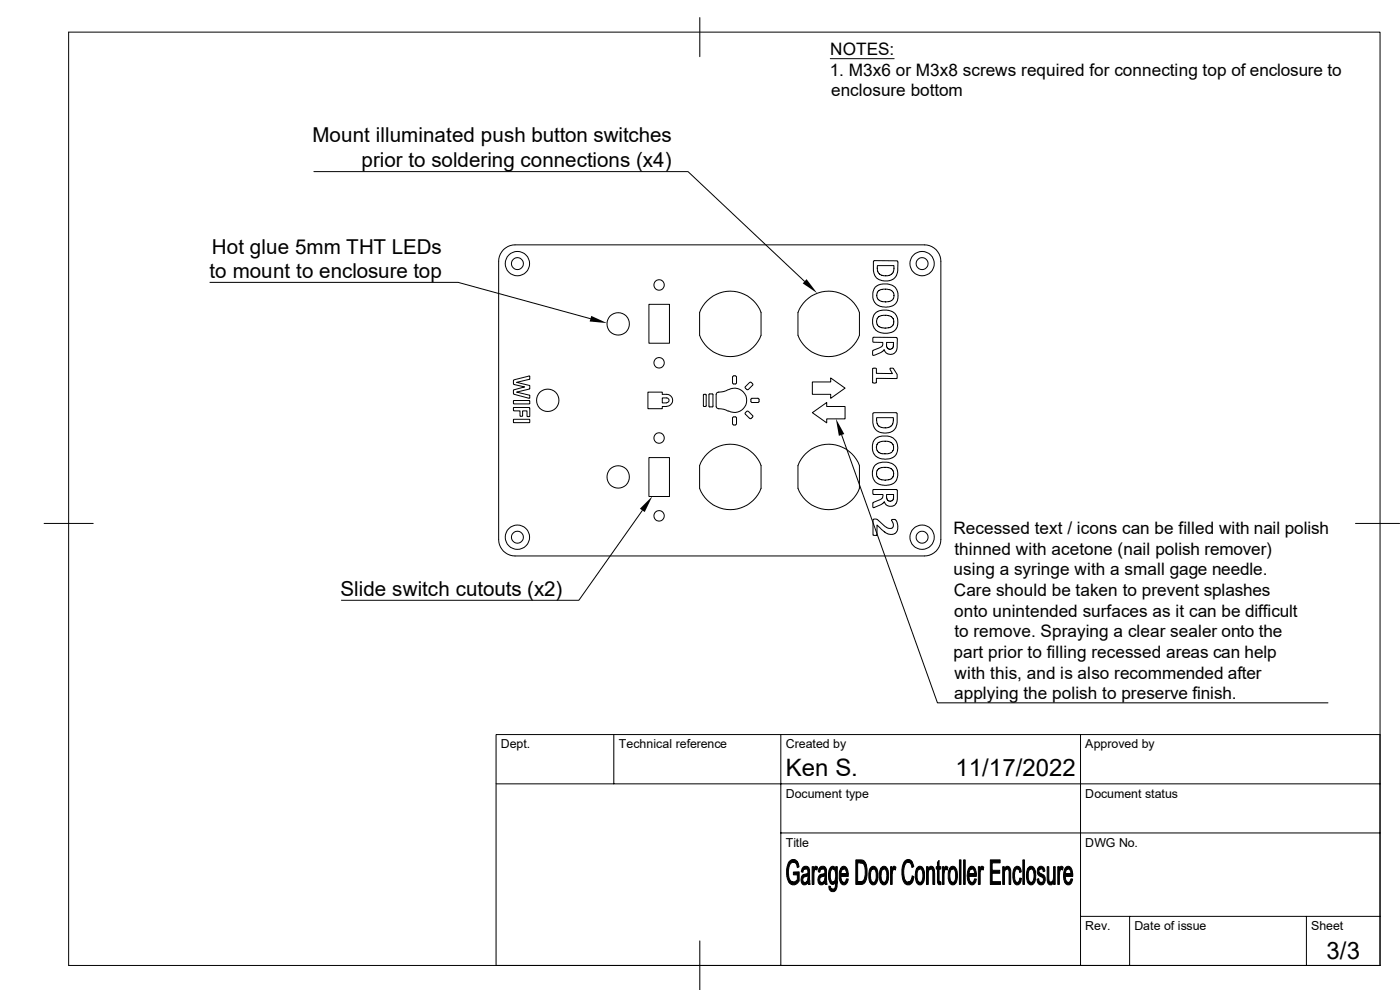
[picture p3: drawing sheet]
<svg xmlns="http://www.w3.org/2000/svg" width="297mm" height="210mm" viewBox="0 0 297 210" stroke-linecap="round" stroke-linejoin="round" font-family="sans-serif">
<g fill="none" stroke="#000" stroke-width=".21">
<path d="M14.6 6.8h278.2v198h-278.2zM148.5 3.7v8.3M176.1 12.4h13.6M66.6 36.4h79.4l24.7 23.3M44.5 59.9h52.7l28.1 7.7M106.8 53a3.6 3.6 0 0 1 2.5-1.1h86.8a3.5 3.5 0 0 1 3.5 3.5v59.1a3.5 3.5 0 0 1-3.5 3.4h-86.8a3.5 3.5 0 0 1-3.5-3.4v-59.1a3.5 3.5 0 0 1 1-2.4zM185.3 55.4l5-.1 .2 .3v1.9l-.4 1.1-.7 .7-1.1 .3h-1.1l-1.1-.5-.6-.7-.2-1zM186.1 56.3h3.6l-.2 1.4-.4 .5-.4 .2h-1.6l-.5-.2-.3-.5zM137.7 64.6h4.3v8.2h-4.3zM155.7 79.8l-.3 .1v1.4l.2 .1h.5l.2-.1v-1.4l-.3-.1M155.7 79.7h.3M185.1 78.2l.4-.1 .4 .1v1h3.4l-.5-.9a.47 .47 0 0 1 .8-.1l.7 1.2-.1 .9h-4.3v.9l-.5 .1-.3-.1z"/>
<path d="M185.2 71.6h4.9l.3 .2-.1 2.2-.2 .6-.4 .4-.6 .2-.7-.1-.5-.3-.3-.6-.4 .4-1.6 .7a.34 .34 0 0 1-.5 0 .34 .34 0 0 1 0-.5l.1-.5 1.8-.7 .3-.4v-.6h-2zM185.6 61l.8-.5 .8-.3h1.1l1.3 .5 .6 .6 .3 .9v1.1l-.4 1-.7 .6-1.2 .3-1.3-.2-.8-.3-.6-.6-.3-.9v-1.3zM185.6 66.5l.5-.4 1.1-.3h1.3l1 .4 .7 .7 .3 .9v1l-.3 .9-.7 .7-1.2 .3-1.5-.1-1-.5-.4-.6-.3-.8 .1-1.3zM186.3 67.3l1-.4h.9l.9 .3 .5 .8-.1 .9-.4 .4-.7 .3h-.9l-.9-.3-.5-.4-.1-.5v-.6zM186.3 61.8l.6-.4 .5-.1 1.5 .2 .7 .6v1.2l-.6 .5-.5 .2-1.7-.1-.5-.4-.3-.6 .1-.7zM188.1 72.6h1.5l-.2 1.2-.5 .3a.75 .75 0 0 1-.8-.9zM109 86.4l3.4 .1v1.8h-.6v-1.1h-.9v1.1h-.6v-1.1h-1.3zM109 80.6l3.4-.8v.7l-2.8 .6 2.8 .7v.7l-.1 .1-2.7 .6 2.8 .6v.7l-3.4-.9v-.9l2.3-.6-2.2-.5-.2-.2zM109 85h3.3l.1 .6-3.4 .1zM109 88.9h3.3l.1 .7-3.4 .1zM137.7 97.1h4.3v8.2h-4.3zM141.4 86.2a1.27 1.27 0 0 0 1.3-1.3 1.27 1.27 0 0 0-1.3-1.2h-.9v-.5h-3v3.5h3v-.5h.9"/>
<path d="M141.4 85.4a.51 .51 0 0 0 .5-.5 .51 .51 0 0 0-.5-.5h-.9v1.1h.9M149.3 83.7h.5l-.1 2.5-.5-.1zM150.4 83.7h.9l-.1 2.6-.8-.1zM152.4 83.2l-.3 .2-.2 .3v2.5l.2 .3 .3 .2M152.4 86.7l1.1 .1 1 .4M154.5 82.6l-1 .5-1.1 .1M154.6 82.7a2.58 2.58 0 0 1 3.8 2.2 2.58 2.58 0 0 1-3.8 2.3M155.7 90.1l-.3-.1v-1.4l.2-.2h.5l.2 .2v1.4l-.3 .1M155.7 90.2h.3M158.2 82.4l.3 .3 .2-.1M158.2 87.5l-.1 .3 .9 .9M158.7 87.3l-.2-.1-.3 .3"/>
<path d="M158.8 87.3l.9 .9-.1 .3M159 81.2l-.9 .9 .1 .2M159 81.2l.3-.1 .3 .3M159.5 84.5h1.4l.1 .2v.5l-.1 .2h-1.4l-.2-.2v-.5zM159.6 81.4l.1 .3-.9 .9M159.6 88.5l-.3 .3-.3-.1M172.3 81h3.9v-.8l3.1 2.1-3.1 2.2v-.8h-3.9zM172.3 87.5l3.1-2.1v.8h3.9v2.7h-3.9v.8zM178.6 92.3l20.3 56.8h82.8M185.2 87.6l5-.1 .1 .2v2l-.3 1.1-.6 .7-.9 .3h-1.4l-1-.4-.6-.6-.2-.7zM185.6 93.2l.6-.4 .9-.3h1.2l1.2 .4 .6 .6 .3 .9v1.2l-.3 .8-.7 .7-.9 .3h-1.3l-1.1-.4-.7-.7-.3-1v-1.2zM185.6 98.7l.7-.4 .9-.3 1.3 .1 1 .4 .7 .8 .3 .9-.1 1-.4 1-.8 .5-1.1 .3-1.2-.1-1.1-.6-.5-.8-.2-.7v-1z"/>
<path d="M186 88.6h3.5l-.1 1.3-.4 .6-.6 .2-1.5-.1-.7-.5zM186.3 93.9l1-.3 1.6 .2 .4 .3 .3 .6v.6l-.2 .5-.4 .3-.7 .2h-1.1l-.7-.3-.4-.4-.2-.6 .2-.7zM186.3 99.5l1-.4h.9l.7 .3 .5 .3 .2 .4-.2 1.1-.4 .4-.7 .2h-1.1l-.7-.2-.5-.8v-.7zM9.4 111h10.4M136.3 108.3l-13.5 19h-50.4M185.2 103.9l5-.1 .2 .2-.1 2.2-.2 .7-.3 .3-.5 .2h-.8l-.6-.4-.3-.6-.4 .5-1.5 .7a.3 .3 0 0 1-.4 .1 .3 .3 0 0 1-.1-.4l.1-.7 1.7-.8 .3-.6v-.3h-2l-.1-.2zM185.3 110.2l.6-.1 .3 .1 1.6 1.5 .8 .4h.6l.2-.3 .1-.6-.2-.5a.3 .3 0 0 1-.1-.5 .3 .3 0 0 1 .5 0h.2l.3 .4 .3 1.2-.1 .7-.5 .7-.5 .2-1.2-.2-1.3-.9-.8-.9v2.1l-.2 .1-.7-.1zM188.1 104.9h1.5l-.1 1.1-.4 .3-.7-.1-.3-.6zM287.6 111h9.3M130.2 155.8v10.5M165.7 155.8v49M229.2 155.8v49"/>
<path d="M105.2 166.3h187.6M165.7 176.7h127.1M148.5 199.6v10.4M229.2 194.4h63.6M239.6 194.4v10.4M277.2 194.4v10.4M105.2 204.8v-49h187.6v49"/>
<circle cx="109.8" cy="55.9" r="1.27"/>
<circle cx="109.8" cy="55.9" r="2.58"/>
<circle cx="195.6" cy="55.9" r="1.27"/>
<circle cx="195.6" cy="55.9" r="2.58"/>
<circle cx="131.1" cy="68.7" r="2.38"/>
<circle cx="139.8" cy="77" r="1.11"/>
<circle cx="139.8" cy="60.4" r="1.11"/>
<circle cx="154.9" cy="68.7" r="6.9"/>
<circle cx="175.8" cy="68.7" r="6.9"/>
<circle cx="116.2" cy="84.9" r="2.38"/>
<circle cx="139.8" cy="92.9" r="1.11"/>
<circle cx="109.8" cy="114" r="1.27"/>
<circle cx="109.8" cy="114" r="2.58"/>
<circle cx="131.1" cy="101.2" r="2.38"/>
<circle cx="139.8" cy="109.4" r="1.11"/>
<circle cx="154.9" cy="101.2" r="6.9"/>
<circle cx="175.8" cy="101.2" r="6.9"/>
<circle cx="195.6" cy="114" r="1.27"/>
<circle cx="195.6" cy="114" r="2.58"/>
</g>
<g fill="#000" stroke="#000" stroke-width=".21">
<path d="M167.4 182.8a1.04 1.04 0 0 1 1.8 .1h-.9a1.51 1.51 0 0 0-1 1.8v.3a1.93 1.93 0 0 0 .9 2.1l-.8 .1-.5-1.3v-1.7z" fill-rule="evenodd"/>
<path d="M168.3 182.9h.9l.3 1-.3 .2-.3-.9z" fill-rule="evenodd"/>
<path d="M168.3 185h1.2v1.9a1.21 1.21 0 0 1-1 .8 1.21 1.21 0 0 1-1.1-.5l1.2-.1 .6-.5v-1h-.9z" fill-rule="evenodd"/>
<path d="M170.2 184.3h.7a.55 .55 0 0 0-.6 .7h-.3z" fill-rule="evenodd"/>
<path d="M170.2 185.8h1.2a1.26 1.26 0 0 0-1.1 .8l.2 .5 .9 .2a.74 .74 0 0 1-.9 .4 .74 .74 0 0 1-.5-.9z" fill-rule="evenodd"/>
<path d="M170.4 183.9a.88 .88 0 0 1 1.1 0 .88 .88 0 0 1 .2 1.1l.2 2.6h-.4l-.1-.4h-.4l.4-.6v-.8l-1.1-.1 .3-.2a.64 .64 0 0 0 .7-.3 .64 .64 0 0 0-.1-.8l-1-.1z" fill-rule="evenodd"/>
<path d="M170.7 187.2h.7v.1z" fill-rule="evenodd"/>
<path d="M172.3 183.9h.3v.5h.5l-.3 .2-.1 .6v2.4h-.4z" fill-rule="evenodd"/>
<path d="M172.8 183.9l.2-.1 .4 .1-.1 .7-.7-.2z" fill-rule="evenodd"/>
<path d="M173.7 184.3h.8a.55 .55 0 0 0-.6 .7h-.3z" fill-rule="evenodd"/>
<path d="M173.8 185.8h1.1a1.27 1.27 0 0 0-1 .8l.2 .5 .9 .2a.79 .79 0 0 1-1.1 .4 .79 .79 0 0 1-.4-1.1z" fill-rule="evenodd"/>
<path d="M173.9 184a.88 .88 0 0 1 1.1-.1 .88 .88 0 0 1 .3 1.1l.2 2.6h-.4l-.1-.4h-.4l.4-.7v-.7l-1.1-.1 .3-.2a.59 .59 0 0 0 .8-.5 .59 .59 0 0 0-.5-.7h-.8z" fill-rule="evenodd"/>
<path d="M174.3 187.2h.7v.1z" fill-rule="evenodd"/>
<path d="M175.9 188h.3l.1 .4 .4 .2-.8 .1z" fill-rule="evenodd"/>
<path d="M176.3 183.9l.3-.1h.3l.4 .5h-.6a1.64 1.64 0 0 0-.5 2l.1 .4 .3 .4h1l-.4 .1a.68 .68 0 0 1-.7 .4 .68 .68 0 0 1-.6-.7l-.1-1.1a2.42 2.42 0 0 1 .5-1.9z" fill-rule="evenodd"/>
<path d="M176.7 184.3h.6z" fill-rule="evenodd"/>
<path d="M177.2 187.2l.4-.1a2.02 2.02 0 0 1-.7 2h-.6l-.4-.4 .8-.1a1.13 1.13 0 0 0 .5-1.4z" fill-rule="evenodd"/>
<path d="M176.8 184.3h.5v-.4h.3v3.2h-.9a1.85 1.85 0 0 0 .5-2.1z" fill-rule="evenodd"/>
<path d="M178.3 184.3h.7l-.4 .3-.2 .8h1.6v.5h-1.6l.1 .8 .3 .4 .2 .1h-.7a4.2 4.2 0 0 1 0-2.9z" fill-rule="evenodd"/>
<path d="M178.6 183.9a.88 .88 0 0 1 .9 .1 .88 .88 0 0 1 .4 .8l.1 .6h-1.6h1.2l-.3-1-1-.1z" fill-rule="evenodd"/>
<path d="M178.3 187.2h.8l.3-.3 .2-.5 .4 .1a.95 .95 0 0 1-.4 1 .95 .95 0 0 1-1.1 0z" fill-rule="evenodd"/>
<path d="M181.6 182.4l1.4 .1 .6 .5h-1.7v4h1.7l-.6 .6h-1.4z" fill-rule="evenodd"/>
<path d="M182.5 183h1.1l.3 1.3v1.5l-.3 1.1-1.7 .1h.7a1.06 1.06 0 0 0 .9-1.2 2.6 2.6 0 0 0-.6-2.8z" fill-rule="evenodd"/>
<path d="M184.6 184.3h.7a1.78 1.78 0 0 0-.5 2.3l.2 .4 .3 .2h-.7a4.2 4.2 0 0 1 0-2.9z" fill-rule="evenodd"/>
<path d="M184.7 184a.88 .88 0 0 1 1-.1 .88 .88 0 0 1 .5 .9l.1 .5a2.3 2.3 0 0 1-.9 2.4l-.4-.1-.4-.4h.7a1.52 1.52 0 0 0 .6-1.8l-.3-.9-.2-.2h-.8z" fill-rule="evenodd"/>
<path d="M186.8 184.3h.7a1.5 1.5 0 0 0-.6 1.8l.2 .7 .4 .4h-.7a4.2 4.2 0 0 1 0-2.9z" fill-rule="evenodd"/>
<path d="M187 184a.87 .87 0 0 1 1-.1 .87 .87 0 0 1 .4 .9l.1 .5a2.3 2.3 0 0 1-.8 2.4l-.5-.1-.4-.4h.7a1.52 1.52 0 0 0 .6-1.8l-.2-.9-.2-.2h-.9z" fill-rule="evenodd"/>
<path d="M188.9 183.9h.3v.5h.5l-.2 .1-.2 .5v2.6h-.4z" fill-rule="evenodd"/>
<path d="M189.5 183.8h.3l.3 .2-.2 .6-.7-.2z" fill-rule="evenodd"/>
<path d="M192 182.6a.94 .94 0 0 1 1.5 .3h-.8a1.26 1.26 0 0 0-.9 1.5l-.1 .9a1.57 1.57 0 0 0 1 1.8l.8 .1a1.05 1.05 0 0 1-1.2 .5 1.05 1.05 0 0 1-.7-1l-.3-1.1v-1.2l.3-1.1z" fill-rule="evenodd"/>
<path d="M193.5 185.8l.4 .2-.3 1-.1 .2-.8-.1a1.1 1.1 0 0 0 .8-1.3z" fill-rule="evenodd"/>
<path d="M192.7 182.9h.8l.3 1-.3 .1-.4-.9z" fill-rule="evenodd"/>
<path d="M194.4 184.3h.8a1.5 1.5 0 0 0-.6 1.8l.2 .8 .4 .3h-.7l-.1-.2-.2-1.6z" fill-rule="evenodd"/>
<path d="M194.8 183.9a.92 .92 0 0 1 1.3 .9v.3a2.81 2.81 0 0 1-.6 2.6h-.5l-.5-.5h.7a1.61 1.61 0 0 0 .5-1.9v-.6l-.3-.3-1-.1z" fill-rule="evenodd"/>
<path d="M196.6 183.9h.3v.5h.3l-.3 .7v2.5h-.3z" fill-rule="evenodd"/>
<path d="M196.9 184.3h.6l-.6 .1z" fill-rule="evenodd"/>
<path d="M197.1 183.9a.68 .68 0 0 1 .8 0 .68 .68 0 0 1 .3 .7l.1 3h-.4v-2.7l-.2-.5-.8-.1z" fill-rule="evenodd"/>
<path d="M199.2 182.5v1.4h.4v.5h-.4v2.3l.2 .4h-.5v-2.7h-.3v-.5h.3v-1z" fill-rule="evenodd"/>
<path d="M198.9 187.1h.7v.6a.52 .52 0 0 1-.7-.6z" fill-rule="evenodd"/>
<path d="M199.9 183.9h.3v.5h.5a1.31 1.31 0 0 0-.4 1.3v1.9h-.4z" fill-rule="evenodd"/>
<path d="M200.5 183.8h.3l.3 .2-.1 .6-.8-.2z" fill-rule="evenodd"/>
<path d="M201.4 184.3h.7a1.15 1.15 0 0 0-.6 1.5l.1 .9 .3 .5h.2h-.7l-.1-.4-.1-1.7z" fill-rule="evenodd"/>
<path d="M201.7 183.9a.92 .92 0 0 1 1.3 .9l.1 .5a2.2 2.2 0 0 1-.8 2.4l-.6-.1-.3-.4h.7a1.52 1.52 0 0 0 .6-1.8l-.3-1-1-.1z" fill-rule="evenodd"/>
<path d="M203.5 182.4h.4v5.2h-.4z" fill-rule="evenodd"/>
<path d="M204.4 182.4h.4v5.2h-.4z" fill-rule="evenodd"/>
<path d="M205.4 184.3h.8l-.4 .3-.2 .8h1.5v.5h-1.5l.1 .8 .3 .4 .2 .1h-.7a3.9 3.9 0 0 1-.1-2.9z" fill-rule="evenodd"/>
<path d="M205.8 183.9a.88 .88 0 0 1 .9 .1 .88 .88 0 0 1 .4 .8v.6h-1.5h1.2l-.3-1-1-.1z" fill-rule="evenodd"/>
<path d="M205.5 187.2h.8l.3-.3 .2-.5 .3 .1a.98 .98 0 0 1-1.2 1.1z" fill-rule="evenodd"/>
<path d="M207.6 183.9h.3v.5h.4l-.1 .1-.3 .5v2.6h-.3z" fill-rule="evenodd"/>
<path d="M208.1 183.9a.35 .35 0 0 1 .6 .1l-.1 .6-.7-.2z" fill-rule="evenodd"/>
<path d="M210.1 182.4h2.1v.6h-1.7v1.6h1.6v.7h-1.6v1.7h1.8v.6h-2.2z" fill-rule="evenodd"/>
<path d="M212.7 183.9h.4v.5h.3l-.3 .6v2.6h-.4z" fill-rule="evenodd"/>
<path d="M213.1 184.3h.6l-.6 .1z" fill-rule="evenodd"/>
<path d="M213.3 183.9a.68 .68 0 0 1 .8 0 .68 .68 0 0 1 .3 .7v3h-.3v-2.7l-.3-.5-.7-.1z" fill-rule="evenodd"/>
<path d="M215.2 184.1a.7 .7 0 0 1 .7-.3 .7 .7 0 0 1 .6 .5h-.7a2.24 2.24 0 0 0-.4 2.5l.2 .3 .2 .1h-.7a4.2 4.2 0 0 1 .1-3.1z" fill-rule="evenodd"/>
<path d="M215.1 187.2l1-.1 .3-.8 .3 .1a1.13 1.13 0 0 1-1.1 1.3z" fill-rule="evenodd"/>
<path d="M215.9 184.3h.6l.2 .7-.4 .1-.1-.6z" fill-rule="evenodd"/>
<path d="M217 182.4h.3v5.2h-.3z" fill-rule="evenodd"/>
<path d="M218 184.3h.7a1.5 1.5 0 0 0-.6 1.8l.3 .8 .3 .3h-.6l-.2-.2-.1-1.6z" fill-rule="evenodd"/>
<path d="M218.4 183.9a.92 .92 0 0 1 1.3 .9v.3a2.81 2.81 0 0 1-.7 2.6h-.4l-.5-.5h.6a1.61 1.61 0 0 0 .6-1.9l-.1-.6-.3-.3-.9-.1z" fill-rule="evenodd"/>
<path d="M220.2 184.3h.7a.54 .54 0 0 0-.5 .6 .54 .54 0 0 0 .6 .5 1.29 1.29 0 0 1 .7 1.2 1.29 1.29 0 0 1-.7 1.1l-.5-.1-.3-.4h.7a.67 .67 0 0 0 .5-.8 .67 .67 0 0 0-.8-.5 1.14 1.14 0 0 1-.4-1.6z" fill-rule="evenodd"/>
<path d="M220 186.5l.3-.1 .2 .6 .4 .2h-.7z" fill-rule="evenodd"/>
<path d="M220.4 183.9a.85 .85 0 0 1 .9 .1 .85 .85 0 0 1 .4 .8l-.4 .1a.46 .46 0 0 0-.4-.6h-.7z" fill-rule="evenodd"/>
<path d="M222.2 183.9h.3l.1 3 .2 .3h.7a.65 .65 0 0 1-.8 .5 .65 .65 0 0 1-.5-.8z" fill-rule="evenodd"/>
<path d="M222.9 187.2l.6-.1v.1z" fill-rule="evenodd"/>
<path d="M223.5 183.9h.4v3.7h-.4v-.5l-.2-.1 .2-.9z" fill-rule="evenodd"/>
<path d="M224.4 183.9h.3v.5h.5l-.2 .1-.2 .5-.1 2.6h-.3z" fill-rule="evenodd"/>
<path d="M225 183.9a.35 .35 0 0 1 .6 .1l-.2 .6-.7-.2z" fill-rule="evenodd"/>
<path d="M225.9 184.3h.7l-.5 .4-.1 .7h1.6v.5h-1.6l.2 1 .5 .3h-.8l-.2-.7-.1-1z" fill-rule="evenodd"/>
<path d="M226.2 183.9a.92 .92 0 0 1 1 .1 .92 .92 0 0 1 .3 1l.1 .4h-1.6h1.2l-.3-1-1-.1z" fill-rule="evenodd"/>
<path d="M225.9 187.2h.8l.3-.3 .2-.5 .3 .1a.94 .94 0 0 1-.3 1 .94 .94 0 0 1-1 .1z" fill-rule="evenodd"/>
</g>
<path d="M171.1 59.2l2.3 3-3.1-2.1zM125.4 67l3.4 1.5-3.7-.3zM177.3 88.8l1.8 3.3-1.1 .4zM135.8 107.9l2.6-2.6-1.6 3.3z" fill="#000"/>
<g font-size="5.1">
<text x="166.7" y="164.7">Ken S.</text>
<text x="202.7" y="164.7">11/17/2022</text>
<text x="281.4" y="203.4">3/3</text>
</g>
<g font-size="4.4">
<text x="66.3" y="30.2">Mount illuminated push button switches</text>
<text x="76.7" y="35.5">prior to soldering connections (x4)</text>
<text x="45" y="53.8">Hot glue 5mm THT LEDs</text>
<text x="44.5" y="59.1">to mount to enclosure top</text>
<text x="72.2" y="126.4">Slide switch cutouts (x2)</text>
</g>
<g font-size="3.6">
<text x="176.1" y="11.7">NOTES:</text>
<text x="176" y="16">1. M3x6 or M3x8 screws required for connecting top of enclosure to</text>
<text x="176.3" y="20.4">enclosure bottom</text>
<text x="202.3" y="113.3">Recessed text / icons can be filled with nail polish</text>
<text x="202.5" y="117.7">thinned with acetone (nail polish remover)</text>
<text x="202.3" y="122">using a syringe with a small gage needle.</text>
<text x="202.4" y="126.4">Care should be taken to prevent splashes</text>
<text x="202.4" y="130.8">onto unintended surfaces as it can be difficult</text>
<text x="202.5" y="135.2">to remove. Spraying a clear sealer onto the</text>
<text x="202.3" y="139.6">part prior to filling recessed areas can help</text>
<text x="202.5" y="144">with this, and is also recommended after</text>
<text x="202.4" y="148.3">applying the polish to preserve finish.</text>
</g>
<g font-size="2.6">
<text x="106.3" y="158.8">Dept.</text>
<text x="131.3" y="158.8">Technical reference</text>
<text x="166.7" y="158.8">Created by</text>
<text x="230.2" y="158.8">Approved by</text>
<text x="166.7" y="169.2">Document type</text>
<text x="230.2" y="169.2">Document status</text>
<text x="166.7" y="179.6">Title</text>
<text x="230.2" y="179.6">DWG No.</text>
<text x="230.2" y="197.3">Rev.</text>
<text x="240.7" y="197.3">Date of issue</text>
<text x="278.2" y="197.3">Sheet</text>
</g>
</svg>
